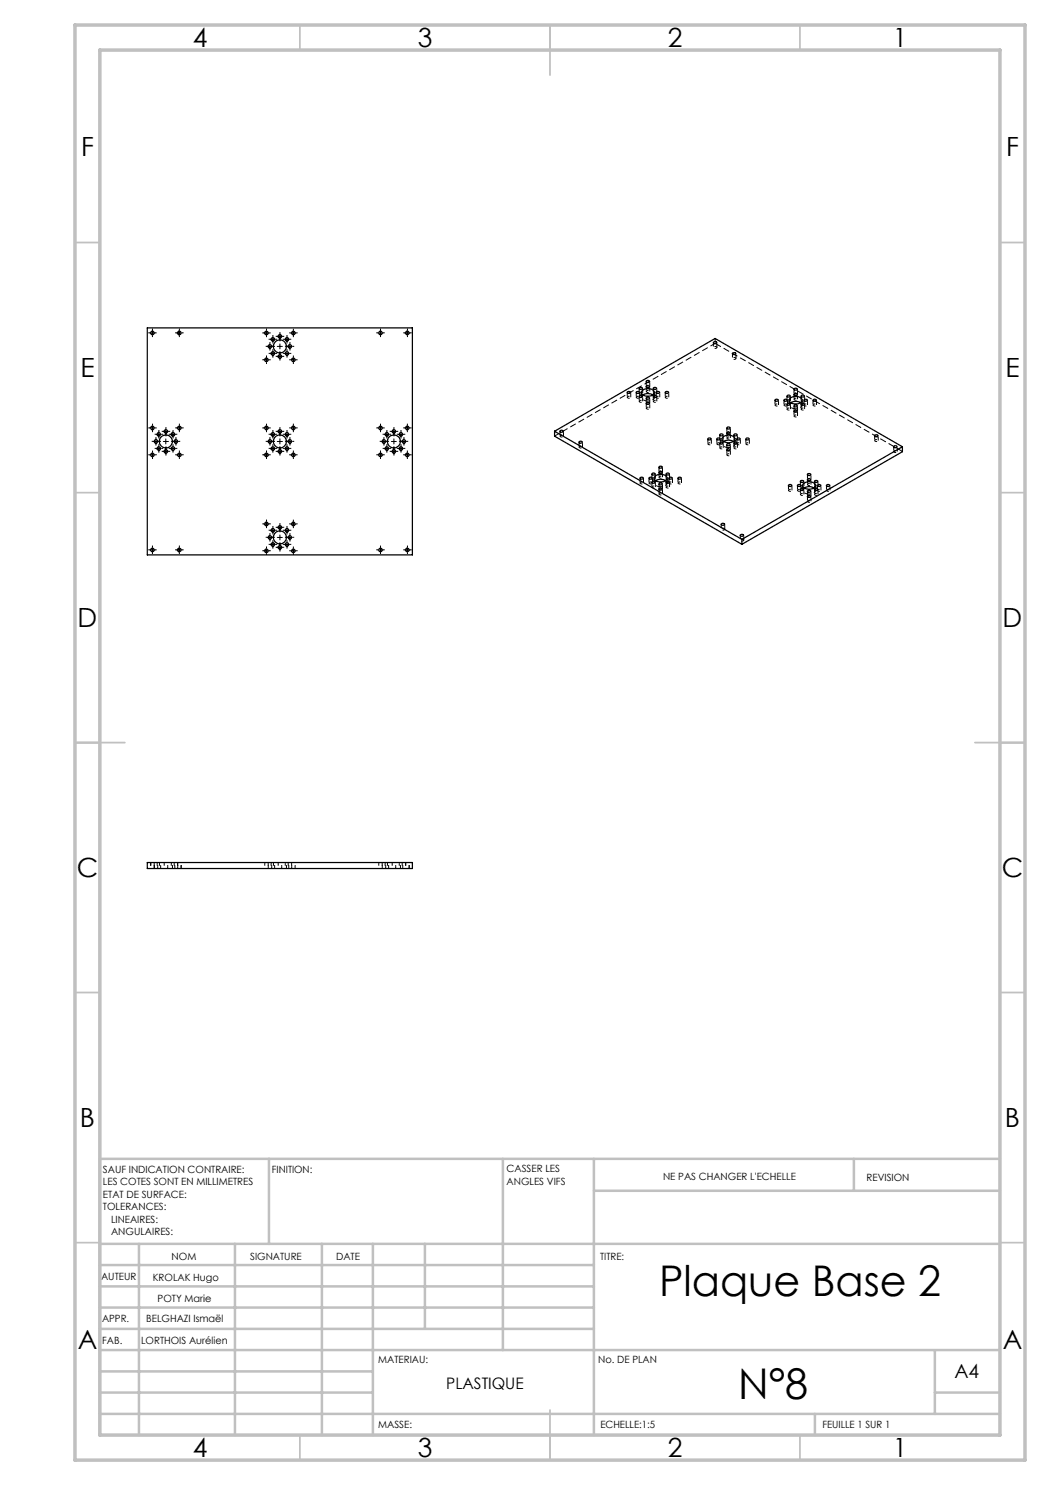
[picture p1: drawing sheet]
<svg xmlns="http://www.w3.org/2000/svg" width="210mm" height="297mm" viewBox="0 0 210 297" stroke-linecap="round" stroke-linejoin="round" font-family="sans-serif">
<g fill="none" stroke="#000" stroke-width=".2" stroke-dasharray="1.3 .6" stroke-dashoffset=".6" stroke-linecap="butt">
<path d="M128.6 79a.55 .55 0 0 0-.3 .5 .55 .55 0 0 0 .4 .5M131.2 96.1a.55 .55 0 0 0-.4 .5 .55 .55 0 0 0 .4 .5M144.7 88.3a.55 .55 0 0 0-.3 .5 .55 .55 0 0 0 .4 .5M158.2 80.5a.55 .55 0 0 0-.3 .5 .55 .55 0 0 0 .3 .5M160.9 97.6a.55 .55 0 0 0-.4 .5 .55 .55 0 0 0 .4 .5M30.1 172.5v1.2M30.2 172.5v1.2M30.8 173.7v-1.2M30.8 172.5v1.2M30.9 173.7v-1.2M31.4 172.5v1.2M31.5 173.7v-1.2"/>
<path d="M31.9 172.5v1.2M32.1 173.7v-1.2M32.8 172.5v1.2M33.5 173.7v-1.2M34.3 172.5v1.2M34.5 173.7v-1.2M34.8 172.5v1.2M35 173.7v-1.2M35.5 172.5v1.2M35.5 173.7v-1.2M36.2 173.7v-1.2M53 172.5v1.2"/>
<path d="M53.6 172.5v1.2M53.7 173.7v-1.2M54.2 172.5v1.2M54.3 173.7v-1.2M54.7 172.5v1.2M54.9 173.7v-1.2M55.6 172.5v1.2M56.3 173.7v-1.2M57.1 172.5v1.2M57.3 173.7v-1.2M57.6 172.5v1.2M57.8 173.7v-1.2"/>
<path d="M58.3 172.5v1.2M58.3 173.7v-1.2M59 173.7v-1.2M75.8 172.5v1.2M76.4 172.5v1.2M76.5 173.7v-1.2M77 172.5v1.2M77.1 173.7v-1.2M77.5 172.5v1.2M77.7 173.7v-1.2M78.4 172.5v1.2M79.1 173.7v-1.2"/>
<path d="M79.9 172.5v1.2M80.1 173.7v-1.2M80.4 172.5v1.2M80.6 173.7v-1.2M81.1 172.5v1.2M81.8 173.7v-1.2"/>
</g>
<g fill="none" stroke="#000" stroke-width=".25">
<path d="M29.5 65.6h53v45.4h-53zM125.5 78.3l.6 .1a.3 .3 0 0 1-.3 .3 .3 .3 0 0 1-.3-.4zM127.3 78.3h.3l.3 .1a.3 .3 0 0 1-.3 .3 .3 .3 0 0 1-.3-.4zM127.8 77.6a.35 .35 0 0 1 .4-.1 .35 .35 0 0 1 .3 .2 .35 .35 0 0 1-.4 .2 .35 .35 0 0 1-.3-.3zM127.9 79.2l.3-.1 .3 .1a.32 .32 0 0 1-.3 .3 .32 .32 0 0 1-.4-.3zM128.4 78.2a1.71 1.71 0 0 1 2.4 .1 1.11 1.11 0 0 1-1.5 .9 .83 .83 0 0 1-.9-1zM128.6 79a1.87 1.87 0 0 1 2 0M129.3 76.2a.3 .3 0 0 1 .3-.1 .3 .3 0 0 1 .2 .3h-.5zM129.3 79.6a.3 .3 0 0 1 .3-.2 .3 .3 0 0 1 .2 .4h-.5zM129.3 77.3a.35 .35 0 0 1 .3-.2 .35 .35 0 0 1 .3 .3 .34 .34 0 0 1-.4 .2 .34 .34 0 0 1-.2-.3zM130.7 77.6a.35 .35 0 0 1 .3-.1 .35 .35 0 0 1 .3 .2 .35 .35 0 0 1-.4 .2 .35 .35 0 0 1-.2-.3zM130.7 79.2l.3-.1 .3 .1a.32 .32 0 0 1-.3 .3 .32 .32 0 0 1-.3-.3z"/>
<path d="M131.3 78.3h.3l.3 .1a.32 .32 0 0 1-.3 .3 .32 .32 0 0 1-.3-.3zM133.1 78.3h.3l.3 .1a.32 .32 0 0 1-.3 .3 .32 .32 0 0 1-.3-.3zM142.7 68.4a.31 .31 0 0 1 .4-.1 .31 .31 0 0 1 .2 .4h-.5zM146.5 70.7a.35 .35 0 0 1 .4-.2 .35 .35 0 0 1 .2 .3 .35 .35 0 0 1-.3 .1 .35 .35 0 0 1-.3-.2zM155 80a.35 .35 0 0 1 .4-.2 .35 .35 0 0 1 .2 .3 .35 .35 0 0 1-.3 .2 .35 .35 0 0 1-.3-.3zM156.8 80a.35 .35 0 0 1 .4-.2 .35 .35 0 0 1 .2 .3 .35 .35 0 0 1-.3 .2 .35 .35 0 0 1-.3-.3zM157.5 79.1a.28 .28 0 0 1 .4-.1 .28 .28 0 0 1 .1 .4h-.5l-.1-.2zM158 79.6a1.72 1.72 0 0 1 2.4 .3 1.11 1.11 0 0 1-1.5 .9 .8 .8 0 0 1-1-1zM158.8 77.8a.3 .3 0 0 1 .4-.2 .3 .3 0 0 1 .2 .4h-.5zM158.9 78.7h.2l.4 .1a.32 .32 0 0 1-.4 .3 .32 .32 0 0 1-.3-.3zM160.3 79.1a.28 .28 0 0 1 .4-.1 .28 .28 0 0 1 .1 .4h-.5l-.1-.2zM160.8 80a.36 .36 0 0 1 .4-.2 .36 .36 0 0 1 .3 .3 .35 .35 0 0 1-.4 .2 .35 .35 0 0 1-.3-.3z"/>
<path d="M162.6 80a.36 .36 0 0 1 .4-.2 .36 .36 0 0 1 .3 .3 .35 .35 0 0 1-.4 .2 .35 .35 0 0 1-.3-.3zM110.9 86.3l32.1-18.6 37.5 21.7M110.9 86.3l37.5 21.6M110.9 86.3v.9l37.5 21.7M112 86.2a.35 .35 0 0 1 .4-.2 .35 .35 0 0 1 .2 .3 .35 .35 0 0 1-.3 .2 .35 .35 0 0 1-.3-.3zM115.8 88.4a.35 .35 0 0 1 .4-.2 .35 .35 0 0 1 .3 .3 .35 .35 0 0 1-.4 .1 .35 .35 0 0 1-.3-.2zM128 95.6a.35 .35 0 0 1 .4-.2 .35 .35 0 0 1 .3 .3 .35 .35 0 0 1-.4 .1 .35 .35 0 0 1-.3-.2zM129.3 80.6a.35 .35 0 0 1 .3-.1 .35 .35 0 0 1 .3 .2 .35 .35 0 0 1-.4 .2 .35 .35 0 0 1-.2-.3zM129.8 95.6a.35 .35 0 0 1 .4-.2 .35 .35 0 0 1 .3 .3 .35 .35 0 0 1-.4 .1 .35 .35 0 0 1-.3-.2zM130.5 96.3l.6 .1a.34 .34 0 0 1-.4 .3 .34 .34 0 0 1-.3-.3zM130.5 94.7a.28 .28 0 0 1 .3-.1 .28 .28 0 0 1 .2 .4h-.5l-.1-.2zM131.1 95.2a1.72 1.72 0 0 1 2.3 .3 1.13 1.13 0 0 1-1.5 .9 .83 .83 0 0 1-1-1z"/>
<path d="M131.2 96.1a1.81 1.81 0 0 1 1.9 0M131.8 96.7a.38 .38 0 0 1 .4-.1 .38 .38 0 0 1 .3 .3 .38 .38 0 0 1-.4 .1 .38 .38 0 0 1-.3-.3zM131.8 93.3a.38 .38 0 0 1 .4-.1 .38 .38 0 0 1 .3 .3 .38 .38 0 0 1-.4 .1 .38 .38 0 0 1-.3-.3zM131.9 94.3l.6 .1a.3 .3 0 0 1-.4 .3 .3 .3 0 0 1-.2-.4zM131.9 97.7l.6 .1a.3 .3 0 0 1-.4 .2 .3 .3 0 0 1-.2-.3zM133.2 94.8a.32 .32 0 0 1 .4-.2 .32 .32 0 0 1 .2 .4h-.5zM133.2 96.4a.39 .39 0 0 1 .7 .1 .39 .39 0 0 1-.7-.1zM133.8 95.6a.35 .35 0 0 1 .4-.2 .35 .35 0 0 1 .2 .3 .35 .35 0 0 1-.3 .1 .35 .35 0 0 1-.3-.2zM135.6 95.6a.35 .35 0 0 1 .4-.2 .35 .35 0 0 1 .2 .3 .35 .35 0 0 1-.3 .1 .35 .35 0 0 1-.3-.2zM141.6 87.7a.28 .28 0 0 1 .4-.1 .28 .28 0 0 1 .1 .3h-.5zM143.4 87.7a.36 .36 0 0 1 .4-.1 .36 .36 0 0 1 .2 .3 .39 .39 0 0 1-.6-.2zM144 88.5a.35 .35 0 0 1 .3-.1 .35 .35 0 0 1 .3 .3 .35 .35 0 0 1-.4 .1 .35 .35 0 0 1-.2-.3z"/>
<path d="M144 86.9a.31 .31 0 0 1 .4-.2 .31 .31 0 0 1 .1 .4h-.5zM144.6 87.4a1.69 1.69 0 0 1 2.4 .3 1.11 1.11 0 0 1-1.5 .8 .83 .83 0 0 1-1-1zM144.7 88.3a1.87 1.87 0 0 1 2 0M145.4 85.5a.31 .31 0 0 1 .4-.1 .31 .31 0 0 1 .1 .4h-.4zM145.5 89.8h.2l.3 .1a.32 .32 0 0 1-.3 .3 .32 .32 0 0 1-.3-.3zM145.5 88.8l.5 .1a.32 .32 0 0 1-.3 .2 .32 .32 0 0 1-.3-.2zM145.5 86.5l.2-.1 .3 .2a.32 .32 0 0 1-.3 .3 .32 .32 0 0 1-.3-.3zM146.8 86.9a.31 .31 0 0 1 .4-.2 .31 .31 0 0 1 .2 .4h-.5zM146.8 88.5a.35 .35 0 0 1 .4-.1 .35 .35 0 0 1 .2 .3 .35 .35 0 0 1-.3 .1 .35 .35 0 0 1-.3-.3zM147.4 87.7a.3 .3 0 0 1 .4-.1 .3 .3 0 0 1 .2 .3h-.5zM149.2 87.7a.3 .3 0 0 1 .4-.1 .3 .3 0 0 1 .2 .3h-.5zM157.4 80.8a.35 .35 0 0 1 .4-.2 .35 .35 0 0 1 .2 .3 .35 .35 0 0 1-.3 .2 .35 .35 0 0 1-.3-.3z"/>
<path d="M157.7 97a.38 .38 0 0 1 .4-.1 .38 .38 0 0 1 .3 .3 .38 .38 0 0 1-.4 .1 .38 .38 0 0 1-.3-.3zM158.2 80.5a1.87 1.87 0 0 1 1.9 0M158.8 81.1a.31 .31 0 0 1 .4-.1 .31 .31 0 0 1 .2 .3h-.5zM158.9 82.1l.2-.1 .4 .2a.32 .32 0 0 1-.4 .2 .32 .32 0 0 1-.3-.2zM159.5 97a.38 .38 0 0 1 .4-.1 .38 .38 0 0 1 .3 .3 .38 .38 0 0 1-.4 .1 .38 .38 0 0 1-.3-.3zM160.1 96.2a.35 .35 0 0 1 .4-.1 .35 .35 0 0 1 .2 .3 .35 .35 0 0 1-.4 .1 .35 .35 0 0 1-.2-.3zM160.1 97.9a.3 .3 0 0 1 .4-.2 .3 .3 0 0 1 .2 .4h-.5zM160.2 80.8a.35 .35 0 0 1 .4-.2 .35 .35 0 0 1 .3 .3 .35 .35 0 0 1-.4 .2 .35 .35 0 0 1-.3-.3zM160.6 96.8a1.71 1.71 0 0 1 2.5 .1 1.07 1.07 0 0 1-1.5 .9 .83 .83 0 0 1-1-1zM160.8 97.6a2.1 2.1 0 0 1 2 0M161.5 94.8a.35 .35 0 0 1 .4-.1 .35 .35 0 0 1 .2 .3 .35 .35 0 0 1-.3 .1 .35 .35 0 0 1-.3-.3zM161.5 98.2a.35 .35 0 0 1 .4-.2 .35 .35 0 0 1 .2 .4 .35 .35 0 0 1-.3 .1 .35 .35 0 0 1-.3-.3z"/>
<path d="M161.6 99.2a.28 .28 0 0 1 .4-.1 .28 .28 0 0 1 .1 .3h-.5l-.1-.1zM161.6 95.8l.2-.1 .3 .2a.32 .32 0 0 1-.3 .3 .32 .32 0 0 1-.3-.3zM162.9 97.9a.3 .3 0 0 1 .4-.2 .3 .3 0 0 1 .2 .4h-.5zM162.9 96.2a.35 .35 0 0 1 .4-.1 .35 .35 0 0 1 .2 .3 .35 .35 0 0 1-.3 .1 .35 .35 0 0 1-.3-.3zM163.5 97a.31 .31 0 0 1 .4-.1 .31 .31 0 0 1 .2 .4h-.5zM165.3 97a.31 .31 0 0 1 .4-.1 .31 .31 0 0 1 .2 .4h-.5zM175 87h.5a.26 .26 0 0 1-.2 .3 .26 .26 0 0 1-.3-.3zM178.8 89.2a.28 .28 0 0 1 .4-.1 .28 .28 0 0 1 .1 .4h-.5l-.1-.1zM180.5 89.4l-32.1 18.5M180.5 89.4v.9l-32.1 18.6M144.3 104.8a.38 .38 0 0 1 .3-.2 .38 .38 0 0 1 .3 .3 .38 .38 0 0 1-.4 .2 .38 .38 0 0 1-.2-.3zM148.1 106.9h.3l.3 .1a.32 .32 0 0 1-.3 .3 .32 .32 0 0 1-.3-.3z"/>
<path d="M148.4 107.9v1M29.5 172.5h53v1.2h-53z"/>
<circle cx="30.5" cy="66.6" r=".35"/>
<circle cx="35.9" cy="66.6" r=".36"/>
<circle cx="53.3" cy="66.6" r=".36"/>
<circle cx="53.3" cy="72" r=".36"/>
<circle cx="54" cy="69.3" r=".35"/>
<circle cx="54.6" cy="67.9" r=".35"/>
<circle cx="54.6" cy="70.7" r=".35"/>
<circle cx="56" cy="67.3" r=".35"/>
<circle cx="56" cy="69.3" r="1.3"/>
<circle cx="56" cy="71.3" r=".35"/>
<circle cx="57.4" cy="67.9" r=".35"/>
<circle cx="57.4" cy="70.7" r=".35"/>
<circle cx="58" cy="69.3" r=".35"/>
<circle cx="58.7" cy="66.6" r=".35"/>
<circle cx="58.7" cy="72" r=".35"/>
<circle cx="76.1" cy="66.6" r=".34"/>
<circle cx="81.5" cy="66.6" r=".35"/>
<circle cx="30.5" cy="85.6" r=".35"/>
<circle cx="30.5" cy="91" r=".35"/>
<circle cx="31.2" cy="88.3" r=".35"/>
<circle cx="31.7" cy="89.7" r=".35"/>
<circle cx="31.8" cy="86.9" r=".34"/>
<circle cx="33.2" cy="88.3" r="1.3"/>
<circle cx="33.2" cy="90.3" r=".36"/>
<circle cx="33.2" cy="86.3" r=".36"/>
<circle cx="34.6" cy="89.7" r=".36"/>
<circle cx="34.6" cy="86.9" r=".35"/>
<circle cx="35.2" cy="88.3" r=".35"/>
<circle cx="35.9" cy="85.6" r=".35"/>
<circle cx="35.9" cy="91" r=".35"/>
<circle cx="53.3" cy="85.6" r=".36"/>
<circle cx="53.3" cy="91" r=".36"/>
<circle cx="54" cy="88.3" r=".35"/>
<circle cx="54.6" cy="89.7" r=".35"/>
<circle cx="54.6" cy="86.9" r=".34"/>
<circle cx="56" cy="88.3" r="1.31"/>
<circle cx="56" cy="90.3" r=".35"/>
<circle cx="56" cy="86.3" r=".35"/>
<circle cx="57.4" cy="89.7" r=".35"/>
<circle cx="57.4" cy="86.9" r=".34"/>
<circle cx="58" cy="88.3" r=".35"/>
<circle cx="58.7" cy="85.6" r=".35"/>
<circle cx="58.7" cy="91" r=".35"/>
<circle cx="76.1" cy="85.6" r=".35"/>
<circle cx="76.1" cy="91" r=".35"/>
<circle cx="76.8" cy="88.3" r=".35"/>
<circle cx="77.4" cy="89.7" r=".35"/>
<circle cx="77.4" cy="86.9" r=".34"/>
<circle cx="78.8" cy="88.3" r="1.31"/>
<circle cx="78.8" cy="90.3" r=".35"/>
<circle cx="78.8" cy="86.3" r=".35"/>
<circle cx="80.2" cy="89.7" r=".35"/>
<circle cx="80.2" cy="86.9" r=".34"/>
<circle cx="80.8" cy="88.3" r=".35"/>
<circle cx="81.4" cy="85.6" r=".35"/>
<circle cx="81.5" cy="91" r=".35"/>
<circle cx="30.5" cy="110" r=".35"/>
<circle cx="35.9" cy="110" r=".36"/>
<circle cx="53.3" cy="110.2" r=".36"/>
<circle cx="53.3" cy="104.8" r=".35"/>
<circle cx="54" cy="107.5" r=".35"/>
<circle cx="54.6" cy="106.1" r=".35"/>
<circle cx="54.6" cy="108.9" r=".35"/>
<circle cx="56" cy="107.5" r="1.31"/>
<circle cx="56" cy="109.5" r=".35"/>
<circle cx="56" cy="105.5" r=".35"/>
<circle cx="57.4" cy="108.9" r=".35"/>
<circle cx="57.4" cy="106.1" r=".35"/>
<circle cx="58" cy="107.5" r=".35"/>
<circle cx="58.7" cy="110.2" r=".35"/>
<circle cx="58.7" cy="104.8" r=".34"/>
<circle cx="76.1" cy="110" r=".35"/>
<circle cx="81.5" cy="110" r=".35"/>
</g>
<g fill="none" stroke="#000" stroke-width=".2" stroke-dasharray="1.3 .6" stroke-dashoffset=".9" stroke-linecap="butt">
<path d="M125.6 79.6l.5-.1a.33 .33 0 0 0-.3-.3 .33 .33 0 0 0-.3 .3l.1 .1M127.4 79.6l.5-.1a.33 .33 0 0 0-.3-.3 .33 .33 0 0 0-.3 .3l.1 .1M127.9 78.8l.6-.1a.33 .33 0 0 0-.3-.3 .33 .33 0 0 0-.3 .3v.1M129.4 78.4h.5a.33 .33 0 0 0-.3-.3 .33 .33 0 0 0-.3 .3h.1M129.4 77.4l.5-.1a.33 .33 0 0 0-.3-.2 .33 .33 0 0 0-.3 .2l.1 .1M130.8 78.8l.5-.1a.33 .33 0 0 0-.3-.3 .33 .33 0 0 0-.3 .3l.1 .1M131.4 79.6l.5-.1a.33 .33 0 0 0-.3-.3 .33 .33 0 0 0-.3 .3l.1 .1M133.2 79.6l.5-.1a.33 .33 0 0 0-.3-.3 .33 .33 0 0 0-.3 .3l.1 .1M143.3 69.3l-.6 .1a.33 .33 0 0 0 .3 .3 .33 .33 0 0 0 .4-.3l-.1-.1M147.1 71.5l-.6 .1a.33 .33 0 0 0 .3 .3 .33 .33 0 0 0 .4-.3l-.1-.1M158.9 80l.6-.1a.33 .33 0 0 0-.3-.3 .33 .33 0 0 0-.4 .3l.1 .1M158.9 78.9h.6a.33 .33 0 0 0-.3-.3 .33 .33 0 0 0-.4 .3h.1"/>
<path d="M112.1 87.3h.6a.33 .33 0 0 0-.4-.3 .33 .33 0 0 0-.3 .3h.1M115.9 89.5h.6a.33 .33 0 0 0-.3-.3 .33 .33 0 0 0-.4 .3h.1M127.9 80.4l.6-.1a.33 .33 0 0 0-.3-.2 .33 .33 0 0 0-.3 .2v.1M128.1 96.7h.6a.33 .33 0 0 0-.4-.3 .33 .33 0 0 0-.3 .3h.1M129.4 81.8l.5-.1a.33 .33 0 0 0-.3-.3 .33 .33 0 0 0-.3 .3l.1 .1M129.4 80.7h.5a.33 .33 0 0 0-.3-.3 .33 .33 0 0 0-.3 .3h.1M129.9 96.7h.6a.33 .33 0 0 0-.4-.3 .33 .33 0 0 0-.3 .3h.1M130.5 97.6l.6-.1a.33 .33 0 0 0-.4-.3 .33 .33 0 0 0-.3 .3l.1 .1M130.5 95.9h.6a.33 .33 0 0 0-.4-.3 .33 .33 0 0 0-.3 .3h.1M130.8 80.4l.5-.1a.33 .33 0 0 0-.3-.2 .33 .33 0 0 0-.3 .2l.1 .1M131.9 98.9h.6a.33 .33 0 0 0-.4-.3 .33 .33 0 0 0-.3 .3h.1M131.9 97.9l.6-.1a.33 .33 0 0 0-.4-.3 .33 .33 0 0 0-.3 .3l.1 .1"/>
<path d="M131.9 95.6l.6-.1a.33 .33 0 0 0-.4-.3 .33 .33 0 0 0-.3 .3l.1 .1M131.9 94.5h.6a.33 .33 0 0 0-.4-.3 .33 .33 0 0 0-.3 .3h.1M133.3 97.6l.6-.1a.33 .33 0 0 0-.3-.3 .33 .33 0 0 0-.4 .3l.1 .1M133.3 95.9h.6a.33 .33 0 0 0-.3-.3 .33 .33 0 0 0-.4 .3h.1M133.9 96.7h.6a.33 .33 0 0 0-.4-.3 .33 .33 0 0 0-.3 .3h.1M135.7 96.7h.6a.33 .33 0 0 0-.4-.3 .33 .33 0 0 0-.3 .3h.1M141.7 88.9l.5-.1a.33 .33 0 0 0-.3-.2 .33 .33 0 0 0-.3 .2l.1 .1M143.5 88.9l.5-.1a.33 .33 0 0 0-.3-.2 .33 .33 0 0 0-.3 .2l.1 .1M144.1 89.7h.5a.33 .33 0 0 0-.3-.3 .33 .33 0 0 0-.3 .3h.1M144.1 88.1l.5-.1a.33 .33 0 0 0-.3-.3 .33 .33 0 0 0-.3 .3l.1 .1M145.5 91.1l.5-.1a.33 .33 0 0 0-.3-.3 .33 .33 0 0 0-.3 .3l.1 .1M145.5 90.1l.5-.1a.33 .33 0 0 0-.3-.3 .33 .33 0 0 0-.3 .3l.1 .1"/>
<path d="M145.5 87.7h.5a.33 .33 0 0 0-.3-.3 .33 .33 0 0 0-.3 .3h.1M145.5 86.7l.5-.1a.33 .33 0 0 0-.3-.2 .33 .33 0 0 0-.3 .2l.1 .1M146.9 89.7h.6a.33 .33 0 0 0-.4-.3 .33 .33 0 0 0-.3 .3h.1M146.9 88.1l.6-.1a.33 .33 0 0 0-.4-.3 .33 .33 0 0 0-.3 .3l.1 .1M147.5 88.9l.5-.1a.33 .33 0 0 0-.3-.2 .33 .33 0 0 0-.3 .2l.1 .1M149.3 88.9l.5-.1a.33 .33 0 0 0-.3-.2 .33 .33 0 0 0-.3 .2l.1 .1M155.1 81.1h.6a.33 .33 0 0 0-.3-.3 .33 .33 0 0 0-.4 .3h.1M156.9 81.1h.6a.33 .33 0 0 0-.3-.3 .33 .33 0 0 0-.4 .3h.1M157.5 82l.6-.1a.33 .33 0 0 0-.4-.3 .33 .33 0 0 0-.3 .3l.1 .1M157.5 80.3h.6a.33 .33 0 0 0-.4-.3 .33 .33 0 0 0-.3 .3h.1M157.8 98.2l.6-.1a.33 .33 0 0 0-.4-.2 .33 .33 0 0 0-.3 .2l.1 .1M158.9 83.3h.6a.33 .33 0 0 0-.3-.3 .33 .33 0 0 0-.4 .3h.1"/>
<path d="M158.9 82.3l.6-.1a.33 .33 0 0 0-.3-.2 .33 .33 0 0 0-.4 .2l.1 .1M159.6 98.2l.6-.1a.33 .33 0 0 0-.4-.2 .33 .33 0 0 0-.3 .2l.1 .1M160.2 99h.6a.33 .33 0 0 0-.4-.3 .33 .33 0 0 0-.3 .3h.1M160.2 97.4l.6-.1a.33 .33 0 0 0-.4-.3 .33 .33 0 0 0-.3 .3l.1 .1M160.3 82l.6-.1a.33 .33 0 0 0-.3-.3 .33 .33 0 0 0-.4 .3l.1 .1M160.3 80.3h.6a.33 .33 0 0 0-.3-.3 .33 .33 0 0 0-.4 .3h.1M160.9 81.1h.6a.33 .33 0 0 0-.3-.3 .33 .33 0 0 0-.4 .3h.1M161.6 99.4l.6-.1a.33 .33 0 0 0-.4-.3 .33 .33 0 0 0-.3 .3l.1 .1M161.6 97.1l.6-.1a.33 .33 0 0 0-.4-.3 .33 .33 0 0 0-.3 .3l.1 .1M161.6 96l.6-.1a.33 .33 0 0 0-.4-.2 .33 .33 0 0 0-.3 .2l.1 .1M162.7 81.1h.6a.33 .33 0 0 0-.3-.3 .33 .33 0 0 0-.4 .3h.1M163 99h.6a.33 .33 0 0 0-.3-.3 .33 .33 0 0 0-.4 .3h.1"/>
<path d="M163 97.4l.6-.1a.33 .33 0 0 0-.3-.3 .33 .33 0 0 0-.4 .3l.1 .1M163.6 98.2l.6-.1a.33 .33 0 0 0-.4-.2 .33 .33 0 0 0-.3 .2l.1 .1M165.4 98.2l.6-.1a.33 .33 0 0 0-.4-.2 .33 .33 0 0 0-.3 .2l.1 .1M175 88.3l.6-.1a.33 .33 0 0 0-.3-.3 .33 .33 0 0 0-.3 .3v.1M178.8 90.5l.6-.1a.33 .33 0 0 0-.3-.3 .33 .33 0 0 0-.3 .3v.1M144.8 105.7h-.5a.33 .33 0 0 0 .3 .3 .33 .33 0 0 0 .3-.3h-.1M148.7 107.9h-.6a.33 .33 0 0 0 .3 .3 .33 .33 0 0 0 .3-.3M161.6 100.4l.6-.1a.33 .33 0 0 0-.4-.2 .33 .33 0 0 0-.3 .2l.1 .1"/>
</g>
<path d="M128.7 80a1.55 1.55 0 0 0 2.2-.5l-.3-.5M131.2 97.1a1.55 1.55 0 0 0 2.2-.5l-.3-.5M144.8 89.3a1.55 1.55 0 0 0 2.2-.5l-.3-.5M158.2 81.5a1.55 1.55 0 0 0 2.3-.5l-.4-.5M160.9 98.6a1.55 1.55 0 0 0 2.2-.5l-.3-.5M180.5 90.3l-37.5-21.6" fill="none" stroke="#000" stroke-width=".2" stroke-dasharray="1.3 .6" stroke-linecap="butt"/>
<g fill="none" stroke="#000" stroke-width=".2" stroke-dasharray="1.3 .6" stroke-dashoffset=".5" stroke-linecap="butt">
<path d="M125.5 78.5v1M126.2 79.5v-1M127.3 78.5v1M127.8 79.3v1M127.8 77.7v.9M128 79.5v-1M128.3 78.5v1M128.5 78.6v-.9M129.3 79.6v1M129.3 77.3v1M129.3 76.3v1M130 78.3v-1"/>
<path d="M130 77.3v-1M130.7 79.3v1M130.7 77.7v.9M130.9 79.5v-1M131.3 78.5v1M131.4 78.6v-.9M132 79.5v-1M133.1 78.5v1M133.8 79.5v-1M142.7 68.5v1M143 67.7v1M143.4 69.5v-1"/>
<path d="M146.5 70.7v1M147.2 71.7v-1M157.4 79.2v1M158.8 78.9v.9M158.8 77.8v1M159.5 79.8v-.9M159.5 78.8v-1M160.2 79.2v1M112 86.2v1M112.7 87.2v-1M115.8 88.4v1M116.5 89.4v-1"/>
<path d="M128 95.6v1M128.5 80.3v-1M128.7 96.6v-1M129.3 80.7v.9M129.8 95.6v1M130 81.6v-.9M130 80.6v-1M130.4 96.4v1M130.4 94.8v1M130.5 96.6v-1M130.8 95.6v1M131.1 97.4v-1"/>
<path d="M131.1 95.8v-1M131.4 80.3v-1M131.8 97.8v1M131.8 96.8v.9M131.8 94.5v.9M131.8 93.4v1M132.5 98.8v-1M132.5 97.7v-.9M132.5 95.4v-.9M132.5 94.4v-1M133.2 96.4v1M133.2 94.8v1"/>
<path d="M133.4 96.6v-1M133.8 95.6v1M133.9 97.4v-1M133.9 95.8v-1M134.5 96.6v-1M135.6 95.6v1M136.3 96.6v-1M141.6 87.8v1M142.3 88.8v-1M143.4 87.8v1M144 88.6v1M144 87v.9"/>
<path d="M144.1 88.8v-1M144.4 87.8v1M144.7 89.6v-1M144.7 87.9v-.9M145.4 90v1M145.4 88.9v1M145.4 86.6v1M145.4 85.6v1M146.1 91v-1M146.1 89.9v-1M146.1 87.6v-1M146.1 86.6v-1"/>
<path d="M146.8 88.6v1M146.8 87v.9M147 88.8v-1M147.4 87.8v1M147.5 89.6v-1M147.5 87.9v-.9M148.1 88.8v-1M149.2 87.8v1M149.9 88.8v-1M155 80v1M155.7 81v-1M156.8 80v1"/>
<path d="M157.4 80.8v1M157.5 81v-1M157.7 97.1v1M157.9 80v1M158.1 81.8v-1M158.1 80.2v-1M158.4 98.1v-1M158.8 82.2v1M158.8 81.2v1M159.5 97.1v1M159.5 83.2v-1M159.5 82.2v-1"/>
<path d="M160.1 97.9v1M160.1 96.3v.9M160.2 98.1v-1M160.2 80.8v1M160.5 81v-1M160.5 97.1v1M160.8 98.9v-1M160.8 97.2v-.9M160.8 80v1M160.9 81.8v-1M160.9 80.2v-1M161.5 99.3v1"/>
<path d="M161.5 98.2v1M161.5 95.9v1M161.5 94.9v1M161.5 81v-1M162.2 99.2v-1M162.2 96.9v-1M162.2 95.9v-1M162.6 80v1M162.9 97.9v1M162.9 96.3v.9M163.1 98.1v-1M163.3 81v-1"/>
<path d="M163.5 97.1v1M163.6 98.9v-1M163.6 97.2v-.9M164.2 98.1v-1M165.3 97.1v1M166 98.1v-1M174.9 87.1v1M175.6 88.1v-1M178.7 89.3v1M179.4 90.3v-1M144.2 104.8v1M144.9 105.8v-1"/>
<path d="M148.1 107v1M148.8 108v-1M162.2 100.3v-1"/>
</g>
<path d="M143 68.7l-32.1 18.5" fill="none" stroke="#000" stroke-width=".2" stroke-dasharray="1.3 .6" stroke-dashoffset=".2" stroke-linecap="butt"/>
<g fill="none" stroke="#000" stroke-width=".2" stroke-dasharray="30.5 1.3 1.3 1.3" stroke-linecap="butt">
<path d="M30 66.6h-.4M30.5 66.1v-.4M30.5 67.1v.3M31 66.6h.3M35.4 66.6h-.4M35.9 66.1v-.4M35.9 67.1v.3M36.4 66.6h.3M52.8 66.6h-.3M52.8 72h-.3M53.3 66.1v-.4M53.3 67.1v.3"/>
<path d="M53.3 71.5v-.4M53.3 72.5v.3M53.5 69.3h-.4M53.8 66.6h.4M53.8 72h.4M54 68.8v-.4M54 69.8v.3M54.1 70.7h-.4M54.1 67.9h-.4M54.5 69.3h.3M54.6 70.2v-.4M54.6 71.2v.3"/>
<path d="M54.6 67.4v-.4M54.6 68.4v.3M55 69.3h-.8M55.1 70.7h.3M55.1 67.9h.3M55.5 67.3h-.4M55.5 71.3h-.4M56 68.3v-.8M56 70.3v.8M56 66.8v-.4M56 67.8v.3M56 70.8v-.4"/>
<path d="M56 71.8v.3M56.5 67.3h.3M56.5 71.3h.3M56.9 67.9h-.3M56.9 70.7h-.3M57 69.3h.8M57.4 67.4v-.4M57.4 68.4v.3M57.4 70.2v-.4M57.4 71.2v.3M57.5 69.3h-.4M57.9 67.9h.4"/>
<path d="M57.9 70.7h.4M58 68.8v-.4M58 69.8v.3M58.2 66.6h-.4M58.2 72h-.4M58.5 69.3h.3M58.7 66.1v-.4M58.7 67.1v.3M58.7 71.5v-.4M58.7 72.5v.3M59.2 66.6h.3M59.2 72h.3"/>
<path d="M75.6 66.6h-.3M76.1 66.1v-.4M76.1 67.1v.3M76.6 66.6h.4M81 66.6h-.4M81.5 66.1v-.4M81.5 67.1v.3M82 66.6h.3M30 85.6h-.3M30 91h-.3M30.5 85.1v-.4M30.5 86.1v.3"/>
<path d="M30.5 90.5v-.4M30.5 91.5v.3M30.7 88.3h-.4M31 85.6h.4M31 91h.4M31.2 87.8v-.4M31.2 88.8v.3M31.3 89.7h-.4M31.3 86.9h-.4M31.7 88.3h.3M31.8 89.2v-.4M31.8 90.2v.3"/>
<path d="M31.8 86.4v-.4M31.8 87.4v.3M32.2 88.3h-.8M32.3 89.7h.3M32.3 86.9h.3M32.7 86.3h-.4M32.7 90.3h-.4M33.2 87.3v-.8M33.2 89.3v.8M33.2 85.8v-.4M33.2 86.8v.3M33.2 89.8v-.4"/>
<path d="M33.2 90.8v.3M33.7 86.3h.3M33.7 90.3h.3M34.1 86.9h-.3M34.1 89.7h-.3M34.2 88.3h.8M34.6 86.4v-.4M34.6 87.4v.3M34.6 89.2v-.4M34.6 90.2v.3M34.7 88.3h-.4M35.1 86.9h.4"/>
<path d="M35.1 89.7h.4M35.2 87.8v-.4M35.2 88.8v.3M35.4 85.6h-.4M35.4 91h-.4M35.7 88.3h.3M35.9 85.1v-.4M35.9 86.1v.3M35.9 90.5v-.4M35.9 91.5v.3M36.4 85.6h.3M36.4 91h.3"/>
<path d="M52.8 85.6h-.3M52.8 91h-.3M53.3 85.1v-.4M53.3 86.1v.3M53.3 90.5v-.4M53.3 91.5v.3M53.5 88.3h-.4M53.8 85.6h.4M53.8 91h.4M54 87.8v-.4M54 88.8v.3M54.1 89.7h-.4"/>
<path d="M54.1 86.9h-.4M54.5 88.3h.3M54.6 89.2v-.4M54.6 90.2v.3M54.6 86.4v-.4M54.6 87.4v.3M55 88.3h-.8M55.1 89.7h.3M55.1 86.9h.3M55.5 86.3h-.4M55.5 90.3h-.4M56 87.3v-.8"/>
<path d="M56 89.3v.8M56 85.8v-.4M56 86.8v.3M56 89.8v-.4M56 90.8v.3M56.5 86.3h.3M56.5 90.3h.3M56.9 86.9h-.3M56.9 89.7h-.3M57 88.3h.8M57.4 86.4v-.4M57.4 87.4v.3"/>
<path d="M57.4 89.2v-.4M57.4 90.2v.3M57.5 88.3h-.4M57.9 86.9h.4M57.9 89.7h.4M58 87.8v-.4M58 88.8v.3M58.2 85.6h-.4M58.2 91h-.4M58.5 88.3h.3M58.7 85.1v-.4M58.7 86.1v.3"/>
<path d="M58.7 90.5v-.4M58.7 91.5v.3M59.2 85.6h.3M59.2 91h.3M75.6 85.6h-.3M75.6 91h-.3M76.1 85.1v-.4M76.1 86.1v.3M76.1 90.5v-.4M76.1 91.5v.3M76.3 88.3h-.4M76.6 85.6h.4"/>
<path d="M76.6 91h.4M76.8 87.8v-.4M76.8 88.8v.3M76.9 89.7h-.4M76.9 86.9h-.4M77.3 88.3h.3M77.4 89.2v-.4M77.4 90.2v.3M77.4 86.4v-.4M77.4 87.4v.3M77.8 88.3h-.8M77.9 89.7h.3"/>
<path d="M77.9 86.9h.3M78.3 86.3h-.4M78.3 90.3h-.4M78.8 87.3v-.8M78.8 89.3v.8M78.8 85.8v-.4M78.8 86.8v.3M78.8 89.8v-.4M78.8 90.8v.3M79.3 86.3h.3M79.3 90.3h.3M79.7 86.9h-.3"/>
<path d="M79.7 89.7h-.3M79.8 88.3h.8M80.2 86.4v-.4M80.2 87.4v.3M80.2 89.2v-.4M80.2 90.2v.3M80.3 88.3h-.4M80.7 86.9h.4M80.7 89.7h.4M80.8 87.8v-.4M80.8 88.8v.3M81 85.6h-.4"/>
<path d="M81 91h-.4M81.3 88.3h.3M81.5 85.1v-.4M81.5 86.1v.3M81.5 90.5v-.4M81.5 91.5v.3M82 85.6h.3M82 91h.3M30 110h-.4M30.5 109.5v-.4M30.5 110.5v.3M31 110h.3"/>
<path d="M35.4 110h-.4M35.9 109.5v-.4M35.9 110.5v.3M36.4 110h.3M52.8 104.8h-.3M52.8 110.1h-.3M53.3 104.3v-.4M53.3 105.3v.3M53.3 109.6v-.3M53.3 110.6v.4M53.5 107.5h-.4M53.8 104.8h.4"/>
<path d="M53.8 110.1h.4M54 107v-.4M54 108v.3M54.1 108.9h-.4M54.1 106h-.4M54.5 107.5h.3M54.6 108.4v-.4M54.6 109.4v.3M54.6 105.5v-.3M54.6 106.5v.4M55 107.5h-.8M55.1 108.9h.3"/>
<path d="M55.1 106h.3M55.5 105.5h-.4M55.5 109.5h-.4M56 106.5v-.8M56 108.5v.8M56 105v-.4M56 106v.3M56 109v-.4M56 110v.3M56.5 105.5h.3M56.5 109.5h.3M56.9 106h-.3"/>
<path d="M56.9 108.9h-.3M57 107.5h.8M57.4 105.5v-.3M57.4 106.5v.4M57.4 108.4v-.4M57.4 109.4v.3M57.5 107.5h-.4M57.9 106h.4M57.9 108.9h.4M58 107v-.4M58 108v.3M58.2 104.8h-.4"/>
<path d="M58.2 110.1h-.4M58.5 107.5h.3M58.7 104.3v-.4M58.7 105.3v.3M58.7 109.6v-.3M58.7 110.6v.4M59.2 104.8h.3M59.2 110.1h.3M75.6 110h-.3M76.1 109.5v-.4M76.1 110.5v.3M76.6 110h.4"/>
<path d="M81 110h-.4M81.5 109.5v-.4M81.5 110.5v.3M82 110h.3"/>
</g>
<g fill="none" stroke="#000" stroke-width=".2">
<path d="M30 66.6h1M30.5 66.1v1M35.3 66.6h1.1M35.8 66.1v1M52.8 66.6h1M52.8 72h1M53.3 66.1v1M53.3 71.5v1M53.5 69.3h1M54 68.8v1M54 67.9h1.1M54 70.7h1.1"/>
<path d="M54.6 67.4v1M54.6 70.2v1M55.5 69.3h1M55.5 67.3h1M55.5 71.3h1M56 66.8v1M56 68.8v1M56 70.8v1M56.9 67.9h1M56.9 70.7h1M57.4 67.4v1M57.4 70.2v1"/>
<path d="M57.5 69.3h1M58 68.8v1M58.2 66.6h1M58.2 72h1M58.7 66.1v1M58.7 71.5v1M75.6 66.6h1M76.1 66.1v1M81 66.6h1M81.5 66.1v1M30 85.6h1M30 91h1"/>
<path d="M30.5 85.1v1M30.5 90.5v1M30.7 88.3h1M31.2 87.8v1M31.3 86.9h.9M31.3 89.7h.9M31.7 86.4v1M31.7 89.2v1M32.7 88.3h1M32.7 86.3h1M32.7 90.3h1M33.2 85.8v1"/>
<path d="M33.2 87.8v1M33.2 89.8v1M34.1 86.9h1M34.1 89.7h1M34.6 86.4v1M34.6 89.2v1M34.7 88.3h1M35.2 87.8v1M35.3 85.6h1.1M35.3 91h1.1M35.9 85.1v1M35.9 90.5v1"/>
<path d="M52.8 85.6h1M52.8 91h1M53.3 85.1v1M53.3 90.5v1M53.5 88.3h1M54 87.8v1M54 86.9h1.1M54 89.7h1.1M54.6 86.4v1M54.6 89.2v1M55.5 88.3h1M55.5 86.3h1"/>
<path d="M55.5 90.3h1M56 85.8v1M56 87.8v1M56 89.8v1M56.9 86.9h1M56.9 89.7h1M57.4 86.4v1M57.4 89.2v1M57.5 88.3h1M58 87.8v1M58.2 85.6h1M58.2 91h1"/>
<path d="M58.7 85.1v1M58.7 90.5v1M75.6 85.6h1M75.6 91h1M76.1 85.1v1M76.1 90.5v1M76.3 88.3h1M76.8 87.8v1M76.9 86.9h1M76.9 89.7h1M77.4 86.4v1M77.4 89.2v1"/>
<path d="M78.3 88.3h1M78.3 86.3h1M78.3 90.3h1M78.8 85.8v1M78.8 87.8v1M78.8 89.8v1M79.7 86.9h1M79.7 89.7h1M80.2 86.4v1M80.2 89.2v1M80.3 88.3h1M80.8 87.8v1"/>
<path d="M81 85.6h1M81 91h1M81.5 85.1v1M81.5 90.5v1M30 110h1M30.5 109.5v1M35.3 110h1.1M35.8 109.5v1M52.8 104.8h1M52.8 110.2h1M53.3 104.3v1M53.3 109.7v1"/>
<path d="M53.5 107.5h1M54 107v1M54 106.1h1.1M54 108.9h1.1M54.6 105.5v1.1M54.6 108.4v1M55.5 107.5h1M55.5 105.5h1M55.5 109.5h1M56 105v1M56 107v1M56 109v1"/>
<path d="M56.9 106.1h1M56.9 108.9h1M57.4 105.5v1.1M57.4 108.4v1M57.5 107.5h1M58 107v1M58.2 104.8h1M58.2 110.2h1M58.7 104.3v1M58.7 109.7v1M75.6 110h1M76.1 109.5v1"/>
<path d="M81 110h1M81.5 109.5v1"/>
</g>
<g fill="none" stroke="#c0c0c0" stroke-width=".35">
<path d="M60 5v5M110 5v10M160 5v5M15 48.5h5M200 48.5h5M15 98.5h5M200 98.5h5M15 148.5h10M195 148.5h10M15 198.5h5M200 198.5h5M15 248.5h5"/>
<path d="M200 248.5h5M60 287v5M110 282v10M160 287v5"/>
</g>
<g fill="none" stroke="#c0c0c0" stroke-width=".5">
<path d="M53.8 231.8v17M100.6 231.8v38.2M118.8 231.8v55.2M118.8 238.2h81.2M170.8 231.8v6.4M200 231.8h-180v55.2M20 248.8h180M20 257.3h98.8M20 253h98.8M27.8 248.8v38.2M47 248.8v38.2M64.4 248.8v38.2"/>
<path d="M74.6 248.8v38.2M85 248.8v17M20 265.8h98.8M20 261.5h98.8M20 278.5h54.6M20 274.3h54.6M20 270h180M187 278.5h13M187 270v12.8M20 282.8h180M163 282.8v4.2"/>
</g>
<path d="M15 5h190v287h-190zM20 10h180v277h-180z" fill="none" stroke="#c0c0c0" stroke-width=".7"/>
<g font-size="8.5">
<text x="131.8" y="259.3">Plaque Base 2</text>
<text x="147.6" y="279.7">N°8</text>
</g>
<g font-size="5.3">
<text x="38.5" y="9.5">4</text>
<text x="83.5" y="9.5">3</text>
<text x="133.5" y="9.5">2</text>
<text x="178.5" y="9.5">1</text>
<text x="16.2" y="31.3">F</text>
<text x="201.2" y="31.3">F</text>
<text x="16.1" y="75.5">E</text>
<text x="201.1" y="75.5">E</text>
<text x="15.5" y="125.5">D</text>
<text x="200.5" y="125.5">D</text>
<text x="15.4" y="175.5">C</text>
<text x="200.4" y="175.5">C</text>
<text x="16" y="225.5">B</text>
<text x="201" y="225.5">B</text>
<text x="15.5" y="269.8">A</text>
<text x="200.5" y="269.8">A</text>
<text x="38.5" y="291.5">4</text>
<text x="83.5" y="291.5">3</text>
<text x="133.5" y="291.5">2</text>
<text x="178.5" y="291.5">1</text>
</g>
<text font-size="3.9" x="190.9" y="275.5">A4</text>
<text font-size="3.2" x="89.2" y="277.9">PLASTIQUE</text>
<g font-size="2">
<text x="20.6" y="234.6">SAUF INDICATION CONTRAIRE:</text>
<text x="20.6" y="237.1">LES COTES SONT EN MILLIMETRES</text>
<text x="20.6" y="239.6">ETAT DE SURFACE:</text>
<text x="54.4" y="234.6">FINITION:</text>
<text x="101.3" y="234.5">CASSER LES</text>
<text x="101.3" y="237">ANGLES VIFS</text>
<text x="132.6" y="236">NE PAS CHANGER L'ECHELLE</text>
<text x="173.3" y="236.2">REVISION</text>
<text x="20.6" y="242.1">TOLERANCES:</text>
<text x="22.2" y="244.6">LINEAIRES:</text>
<text x="22.2" y="247.1">ANGULAIRES:</text>
<text x="34.3" y="252">NOM</text>
<text x="50" y="251.9">SIGNATURE</text>
<text x="67.2" y="251.9">DATE</text>
<text x="120" y="251.9">TITRE:</text>
<text x="20.2" y="256.1">AUTEUR</text>
<text x="30.6" y="256.1">KROLAK Hugo</text>
<text x="31.5" y="260.3">POTY Marie</text>
<text x="20.4" y="264.4">APPR.</text>
<text x="20.5" y="268.8">FAB.</text>
<text x="28.2" y="268.8">LORTHOIS Aurélien</text>
<text x="29.3" y="264.4">BELGHAZI Ismaël</text>
<text x="75.6" y="272.5">MATERIAU:</text>
<text x="119.6" y="272.5">No. DE PLAN</text>
<text x="75.6" y="285.5">MASSE:</text>
<text x="120.1" y="285.6">ECHELLE:1:5</text>
<text x="164.5" y="285.6">FEUILLE 1 SUR 1</text>
</g>
</svg>
